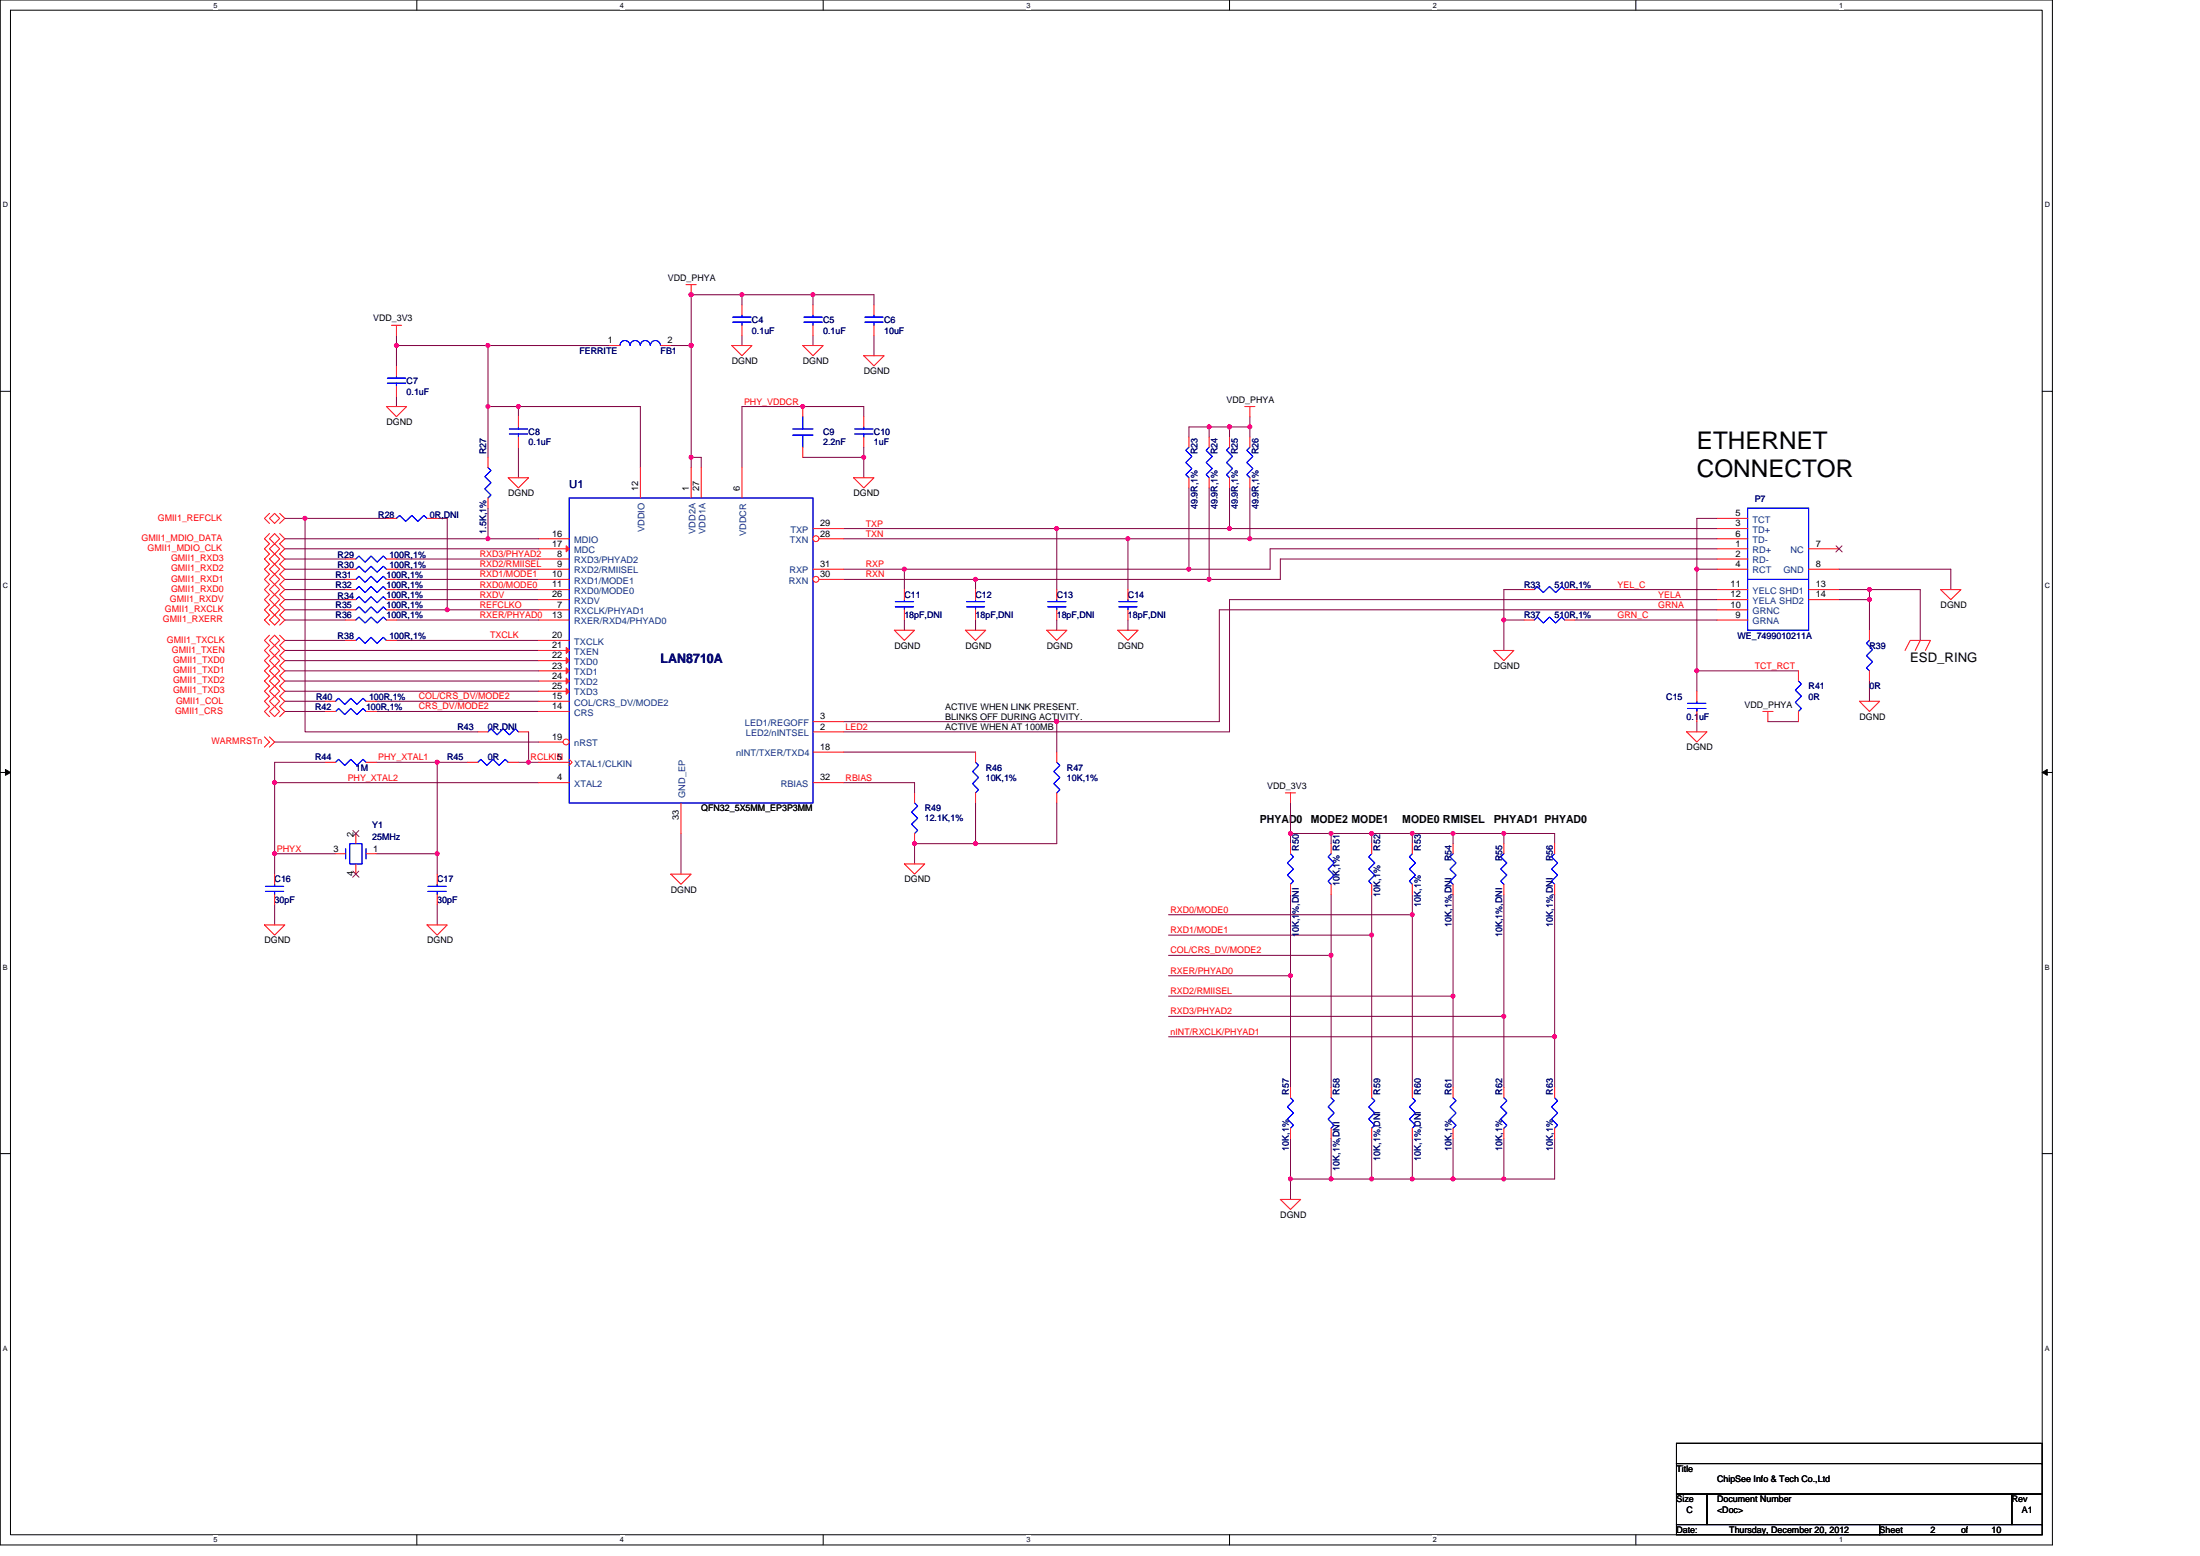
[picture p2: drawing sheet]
<svg xmlns="http://www.w3.org/2000/svg" width="297mm" height="210mm" viewBox="0 0 297 210" stroke-linecap="round" stroke-linejoin="round" font-family="sans-serif">
<path d="M0 0h277.1v208.5h-277.1zM1.4 1.4h274.3v205.7h-274.3z" fill="none" stroke="#000" stroke-width=".14"/>
<g fill="#fff">
<path d="M28.8 .1h.6v1.1h-.6z"/>
<path d="M28.8 207.3h.6v1.1h-.6z"/>
</g>
<path d="M56.3 0v1.4M56.3 207.1v1.4" fill="none" stroke="#000" stroke-width=".14"/>
<g fill="#fff">
<path d="M83.7 .1h.6v1.1h-.6z"/>
<path d="M83.7 207.3h.6v1.1h-.6z"/>
</g>
<path d="M111.1 0v1.4M111.1 207.1v1.4" fill="none" stroke="#000" stroke-width=".14"/>
<g fill="#fff">
<path d="M138.6 .1h.5v1.1h-.5z"/>
<path d="M138.6 207.3h.5v1.1h-.5z"/>
</g>
<path d="M166 0v1.4M166 207.1v1.4" fill="none" stroke="#000" stroke-width=".14"/>
<g fill="#fff">
<path d="M193.4 .1h.6v1.1h-.6z"/>
<path d="M193.4 207.3h.6v1.1h-.6z"/>
</g>
<path d="M220.9 0v1.4M220.9 207.1v1.4" fill="none" stroke="#000" stroke-width=".14"/>
<g fill="#fff">
<path d="M248.3 .1h.6v1.1h-.6z"/>
<path d="M248.3 207.3h.6v1.1h-.6z"/>
<path d="M.4 27.1h.7v1.1h-.7z"/>
<path d="M276.1 27.1h.7v1.1h-.7z"/>
<path d="M.4 78.5h.7v1.1h-.7z"/>
<path d="M276.1 78.5h.7v1.1h-.7z"/>
</g>
<path d="M0 52.8h1.4M275.7 52.8h1.4" fill="none" stroke="#000" stroke-width=".14"/>
<g fill="#fff">
<path d="M.4 130h.7v1.1h-.7z"/>
<path d="M276.1 130h.7v1.1h-.7z"/>
</g>
<path d="M0 104.2h1.4M275.7 104.2h1.4" fill="none" stroke="#000" stroke-width=".14"/>
<path d="M.7 103.8l.7 .4-.7 .4zM275.7 104.2l.7-.4v.8z" fill="#000" stroke="#000" stroke-width=".14"/>
<g fill="#fff">
<path d="M.4 181.4h.7v1.1h-.7z"/>
<path d="M276.1 181.4h.7v1.1h-.7z"/>
</g>
<path d="M0 155.7h1.4M275.7 155.7h1.4M226.4 194.8h49.3v2.7h-49.3zM226.4 197.5h49.3v4.1h-49.3zM226.4 201.6h4.1v4.1h-4.1zM226.4 205.7h27.4v1.4h-27.4zM230.5 201.6h41.1v4.1h-41.1zM253.8 205.7h21.9v1.4h-21.9zM271.6 201.6h4.1v4.1h-4.1z" fill="none" stroke="#000" stroke-width=".14"/>
<g fill="none" stroke="#800040" stroke-width=".14">
<path d="M100.2 39.8h9.6M100.2 39.8h-6.9v6.8M100.2 39.8v1.3M109.8 39.8h8.2v1.3M109.8 39.8v1.3M53.5 46.6h12.4M53.5 46.6v2.8M53.5 53.5v1.4M53.5 45.3v1.3M65.9 54.9h4.1M65.9 54.9v6.8M65.9 46.6v8.3"/>
<path d="M65.9 46.6h16.4M70 54.9v1.3M70 54.9h16.5v8.2M90.6 46.6h2.7M93.3 46.6v15.1M100.2 45.3v1.3M109.8 45.3v1.3M116.6 56.2v-1.3h-16.4v8.2M118 45.3v2.7M163.3 57.6v1.4M163.3 57.6h-2.8v1.4M163.3 57.6h2.7"/>
<path d="M166 57.6h2.8M166 57.6v1.4M168.8 57.6v1.4M168.8 56.2v1.4M38.5 79.6h8.2M38.5 72.7h27.4M38.5 78.2h8.2M38.5 76.8h8.2M38.5 75.4h8.2M38.5 70h2.7M38.5 74.1h34.2M41.2 70v28.8h23.3"/>
<path d="M41.2 70h11M53.5 78.2h19.2M53.5 79.6h19.2M53.5 76.8h19.2M53.5 75.4h19.2M59 70h1.4v12.3M65.9 68.6v4.1M65.9 72.7h6.8M70 60.3v4.2M93.3 61.7h1.4v1.4M93.3 61.7v1.4M108.4 61.7h8.2"/>
<path d="M113.9 78.2h17.8M113.9 76.8h8.2M113.9 72.7h38.4M113.9 71.3h28.8M116.6 60.3v1.4M116.6 61.7v2.8M122.1 76.8v2.8M122.1 76.8h38.4M131.7 78.2h31.6M131.7 78.2v1.4M142.7 71.3v8.3M142.7 71.3h23.3"/>
<path d="M152.3 72.7h16.5M152.3 72.7v6.9M160.5 65.8v11M163.3 65.8v12.4M166 65.8v5.5M166 71.3h65.8M168.8 72.7h63M168.8 65.8v6.9M205.8 79.6h-2.8v4.1M212.6 79.6h19.2M229.1 76.8h2.7M229.1 76.8v13.7"/>
<path d="M231.8 70h-2.7v6.8M231.8 74.1h-60.3v2.7h-11M231.8 75.4h-58.9v2.8h-9.6M248.3 79.6h4.1M248.3 76.8h15.1v2.8M252.4 79.6v1.3M252.4 79.6h6.9v6.8M38.5 90.5h34.2M38.5 83.7h8.2M38.5 86.4h8.2M38.5 80.9h8.2M38.5 87.8h34.2"/>
<path d="M38.5 89.2h34.2M38.5 93.3h34.2M38.5 91.9h34.2M38.5 94.6h5.4M38.5 96h5.4M38.5 82.3h8.2M50.8 96h21.9M50.8 94.6h21.9M53.5 83.7h19.2M53.5 86.4h19.2M53.5 80.9h19.2M53.5 82.3h6.9"/>
<path d="M60.4 82.3h12.3M71.4 98.8v4.1M113.9 97.4h28.8M122.1 83.7v1.3M131.7 83.7v1.3M142.7 83.7v1.3M142.7 97.4v4.1M152.3 83.7v1.3M203 83.7h2.8M203 83.7v4.1M212.6 83.7h19.2M229.1 90.5v2.8"/>
<path d="M229.1 97.4v1.4M229.1 90.5h13.7M231.8 80.9h-65.8v17.9h-52.1M231.8 82.3h-67.2v15.1h-21.9M238.7 97.4h4.1M248.3 80.9h4.1M252.4 91.9v2.7M252.4 80.9v4.1M37.1 115.2h8.2M37.1 100.1h35.6M37.1 105.6h35.6M37.1 115.2v2.8"/>
<path d="M43.9 102.9h-6.8v12.3M50.8 115.2h8.2M50.8 102.9h8.2M59 102.9h4.1M59 102.9v12.3M59 115.2v2.8M70 102.9h1.4M71.4 102.9h1.3M91.9 112.5v5.5M113.9 105.6h9.6v1.4M113.9 101.5h17.8M131.7 113.9h-8.2v2.7"/>
<path d="M131.7 108.4v5.5M142.7 108.4v5.5h-11M174.2 112.5v1.4M174.2 108.4v4.1M174.2 112.5h5.5M179.7 112.5v1.4M179.7 112.5h5.5M185.2 112.5v1.4M185.2 112.5h5.5M190.7 112.5h5.5M190.7 112.5v1.4M196.2 112.5v1.4"/>
<path d="M196.2 112.5h6.8M203 112.5v1.4M203 112.5h6.9v1.4M37.1 122.1v2.7M59 122.1v2.7M157.8 131.7h16.4M157.8 126.2h27.4M157.8 139.9h52.1M157.8 123.4h32.9M157.8 134.4h38.4M157.8 137.2h45.2M157.8 128.9h21.9"/>
<path d="M174.2 131.7v15.1M174.2 120.7v11M179.7 120.7v8.2M179.7 128.9v17.9M185.2 126.2v20.6M185.2 120.7v5.5M190.7 123.4v23.4M190.7 120.7v2.7M196.2 134.4v12.4M196.2 120.7v13.7M203 137.2v9.6M203 120.7v16.5"/>
<path d="M209.9 120.7v26.1M174.2 159.1v2.8M174.2 159.1h5.5M174.2 153.6v5.5M179.7 159.1h5.5M179.7 153.6v5.5M185.2 153.6v5.5M185.2 159.1h5.5M190.7 159.1h5.5M190.7 153.6v5.5M196.2 153.6v5.5M196.2 159.1h6.8"/>
<path d="M203 153.6v5.5h6.9v-5.5"/>
</g>
<g fill="#f0f" stroke="#f0f" stroke-width=".14">
<circle cx="209.9" cy="139.9" r=".27"/>
<circle cx="203" cy="112.5" r=".27"/>
<circle cx="203" cy="159.1" r=".27"/>
<circle cx="203" cy="137.1" r=".27"/>
<circle cx="185.2" cy="112.5" r=".27"/>
<circle cx="179.7" cy="112.5" r=".27"/>
<circle cx="196.2" cy="112.5" r=".27"/>
<circle cx="190.7" cy="112.5" r=".27"/>
<circle cx="185.2" cy="159.1" r=".27"/>
<circle cx="179.7" cy="159.1" r=".27"/>
<circle cx="174.2" cy="131.7" r=".27"/>
<circle cx="179.7" cy="128.9" r=".27"/>
<circle cx="174.2" cy="159.1" r=".27"/>
<circle cx="196.2" cy="159.1" r=".27"/>
<circle cx="190.7" cy="159.1" r=".27"/>
<circle cx="185.2" cy="126.2" r=".27"/>
<circle cx="174.2" cy="112.5" r=".27"/>
<circle cx="190.7" cy="123.4" r=".27"/>
<circle cx="203" cy="83.7" r=".27"/>
<circle cx="160.5" cy="76.8" r=".27"/>
<circle cx="163.2" cy="78.2" r=".27"/>
<circle cx="252.4" cy="79.6" r=".27"/>
<circle cx="122.1" cy="76.8" r=".27"/>
<circle cx="163.2" cy="57.6" r=".27"/>
<circle cx="131.7" cy="78.2" r=".27"/>
<circle cx="166" cy="71.3" r=".27"/>
<circle cx="152.3" cy="72.7" r=".27"/>
<circle cx="142.7" cy="71.3" r=".27"/>
<circle cx="229.1" cy="90.5" r=".27"/>
<circle cx="168.7" cy="72.7" r=".27"/>
<circle cx="252.4" cy="80.9" r=".27"/>
<circle cx="168.7" cy="57.6" r=".27"/>
<circle cx="166" cy="57.6" r=".27"/>
<circle cx="229.1" cy="76.8" r=".27"/>
<circle cx="59" cy="115.2" r=".27"/>
<circle cx="59" cy="102.9" r=".27"/>
<circle cx="70" cy="54.9" r=".27"/>
<circle cx="65.9" cy="72.7" r=".27"/>
<circle cx="108.4" cy="54.9" r=".27"/>
<circle cx="37.1" cy="105.6" r=".27"/>
<circle cx="53.5" cy="46.6" r=".27"/>
<circle cx="93.3" cy="46.6" r=".27"/>
<circle cx="93.3" cy="39.8" r=".27"/>
<circle cx="93.3" cy="61.7" r=".27"/>
<circle cx="116.6" cy="61.7" r=".27"/>
<circle cx="109.8" cy="39.8" r=".27"/>
<circle cx="100.2" cy="39.8" r=".27"/>
<circle cx="37.1" cy="115.2" r=".27"/>
<circle cx="65.9" cy="46.6" r=".27"/>
<circle cx="60.4" cy="82.3" r=".27"/>
<circle cx="142.7" cy="97.4" r=".27"/>
<circle cx="71.4" cy="102.9" r=".27"/>
<circle cx="65.9" cy="54.9" r=".27"/>
<circle cx="41.2" cy="69.9" r=".27"/>
<circle cx="196.2" cy="134.4" r=".27"/>
<circle cx="123.5" cy="113.8" r=".27"/>
<circle cx="131.7" cy="113.8" r=".27"/>
</g>
<g fill="none" stroke="#f00" stroke-width=".14">
<path d="M92.6 38.4h1.4M93.3 38.4v1.4M52.2 54.9h2.7l-1.4 1.3zM52.8 43.9h1.4M53.5 43.9v1.4M53.5 49.4v1.4M53.5 52.1v1.4M82.3 46.6h1.4M89.2 46.6h1.4M98.8 46.6h2.7l-1.3 1.4zM108.4 46.6h2.7l-1.3 1.4zM109.8 41.1v1.4"/>
<path d="M109.8 43.9v1.4M116.6 48h2.8l-1.4 1.4zM116.6 56.2v1.4M116.6 59v1.3M160.5 59v1.3M163.3 59v1.3M166 59v1.3M168.1 54.9h1.3M168.8 54.9v1.3M36.4 70l.7-.7 .7 .7-.7 .6zM36.4 72.7l.7-.7 .7 .7-.7 .7zM36.4 72l-.7 .7 .7 .7-.7 .7 .7 .7-.7 .6 .7 .7-.7 .7 .7 .7-.7 .7 .7 .7-.7 .7 .7 .6-.7 .7 .7 .7-.7 .7 .7 .7-.7 .7 .7 .6"/>
<path d="M36.4 69.3l-.7 .7 .7 .6M37.1 78.9l-.7 .7 .7 .6M37.1 76.1l-.7 .7 .7 .7M37.1 77.5l-.7 .7 .7 .7M37.1 74.8l-.7 .6 .7 .7M37.1 73.4l-.7 .7 .7 .7M37.1 78.9l.7 .7-.7 .6M37.1 76.1l.7 .7-.7 .7M37.1 77.5l.7 .7-.7 .7M37.1 74.8l.7 .6-.7 .7M37.1 73.4l.7 .7-.7 .7M37.8 72l.7 .7-.7 .7 .7 .7-.7 .7 .7 .6-.7 .7 .7 .7-.7 .7 .7 .7-.7 .7 .7 .7-.7 .6 .7 .7-.7 .7 .7 .7-.7 .7 .7 .7-.7 .6"/>
<path d="M37.8 69.3l.7 .7-.7 .6M46.7 78.2h1.3M46.7 76.8h1.3M52.2 78.2h1.3M52.2 76.8h1.3M52.2 70h1.3M57.7 70h1.3M68.6 64.5h2.8l-1.4 1.3zM72.7 72.7h4.2M72.7 74.1h4.2M72.7 75.4h4.2M72.7 76.8h4.2"/>
<path d="M72.7 78.2h4.2M72.7 79.6h4.2M115.2 64.5h2.8l-1.4 1.3zM131.7 79.6v1.3M142.7 79.6v1.3M160.5 64.5v1.3M163.3 64.5v1.3M166 64.5v1.3M205.8 79.6h1.4M211.3 79.6h1.3M231.8 70h4.2M231.8 71.3h4.2"/>
<path d="M231.8 72.7h4.2M231.8 74.1h4.2M231.8 75.4h4.2M231.8 76.8h4.2M231.8 79.6h4.2M244.2 76.8h4.1M244.2 79.6h4.1M244.2 74.1h4.1M262 79.6h2.8l-1.4 1.3zM35.7 99.4l.7 .7-.7 .7M36.4 86.4l.7-.7 .7 .7-.7 .7zM36.4 96l.7-.7 .7 .7-.7 .7z"/>
<path d="M36.4 83.7l.7-.7 .7 .7-.7 .6zM36.4 85.7l-.7 .7 .7 .7-.7 .7 .7 .7-.7 .7 .7 .7-.7 .6 .7 .7-.7 .7 .7 .7-.7 .7 .7 .7-.7 .6 .7 .7-.7 .7 .7 .7M36.4 99.4l.7 .7-.7 .7M37.1 88.5l-.7 .7 .7 .7M37.1 91.2l-.7 .7 .7 .7M37.1 89.9l-.7 .6 .7 .7M37.1 87.1l-.7 .7 .7 .7M37.1 92.6l-.7 .7 .7 .7M37.1 94l-.7 .6 .7 .7M37.1 81.6l-.7 .7 .7 .7M37.1 80.2l-.7 .7 .7 .7M37.1 88.5l.7 .7-.7 .7"/>
<path d="M37.1 91.2l.7 .7-.7 .7M37.1 89.9l.7 .6-.7 .7M37.1 87.1l.7 .7-.7 .7M37.1 92.6l.7 .7-.7 .7M37.1 94l.7 .6-.7 .7M37.1 81.6l.7 .7-.7 .7M37.1 80.2l.7 .7-.7 .7M37.8 85.7l.7 .7-.7 .7 .7 .7-.7 .7 .7 .7-.7 .7 .7 .6-.7 .7 .7 .7-.7 .7 .7 .7-.7 .7 .7 .6-.7 .7 .7 .7-.7 .7M46.7 80.9h1.3M46.7 82.3h1.3M46.7 83.7h1.3M46.7 86.4h1.3"/>
<path d="M52.2 80.9h1.3M52.2 82.3h1.3M52.2 83.7h1.3M52.2 86.4h1.3M64.5 98.8h1.4M70 98.8h1.4M72.7 80.9h4.2M72.7 82.3h4.2M72.7 83.7h4.2M72.7 86.4h4.2M72.7 87.8h4.2M72.7 89.2h4.2"/>
<path d="M72.7 90.5h4.2M72.7 91.9h4.2M72.7 93.3h4.2M72.7 94.6h4.2M72.7 96h4.2M120.8 85h2.7l-1.4 1.4zM130.3 85h2.8l-1.4 1.4zM131.7 82.3v1.4M141.3 85h2.8l-1.4 1.4zM142.7 82.3v1.4M150.9 85h2.8l-1.4 1.4zM201.7 87.8h2.7l-1.4 1.4z"/>
<path d="M227.7 98.8h2.8l-1.4 1.3zM229.1 93.3v1.3M229.1 96v1.4M231.8 80.9h4.2M231.8 82.3h4.2M231.8 83.7h4.2M238 96h1.4M238.7 96v1.4M244.2 80.9h4.1M251.1 94.6h2.7l-1.4 1.4zM252.4 90.5v1.4M252.4 85v1.4"/>
<path d="M257.2 87.8l.7-1.4h2.7l-.6 1.4M259.3 86.4l-.7 1.4M37.1 118v1.3M43.9 102.9h1.4M45.3 115.2h1.4M48 112.5v1.4M48 116.6v1.4M49.4 115.2h1.4M49.4 102.9h1.4M59 118v1.3M63.1 102.9h1.4M68.6 102.9h1.4"/>
<path d="M90.6 118h2.7l-1.4 1.3zM122.1 116.6h2.8l-1.4 1.4zM131.7 101.5v1.4M131.7 107v1.4M173.5 107h1.4M174.2 107v1.4M174.2 113.9v1.3M174.2 119.3v1.4M185.2 119.3v1.4M185.2 113.9v1.3M190.7 119.3v1.4M190.7 113.9v1.3"/>
<path d="M203 119.3v1.4M203 113.9v1.3M35.7 124.8h2.8l-1.4 1.4zM37.1 120.7v1.4M57.7 124.8h2.7l-1.4 1.4zM59 120.7v1.4M179.7 146.8v1.3M179.7 152.3v1.3M185.2 146.8v1.3M185.2 152.3v1.3M196.2 146.8v1.3M196.2 152.3v1.3"/>
<path d="M209.9 146.8v1.3M209.9 152.3v1.3M172.9 161.9h2.7l-1.4 1.3z"/>
</g>
<g fill="none" stroke="#00f" stroke-width=".14">
<path d="M52.3 51.7h2.5M52.3 51h2.5M53.5 50.8v.2M53.5 51.7v.4M83.7 46.6a.68 .68 0 0 1 .7-.6 .68 .68 0 0 1 .7 .6M85.1 46.6a.68 .68 0 0 1 .7-.6 .68 .68 0 0 1 .6 .6M86.5 46.6a.67 .67 0 0 1 .6-.6 .67 .67 0 0 1 .7 .6M87.8 46.6a.68 .68 0 0 1 .7-.6 .68 .68 0 0 1 .7 .6M108.5 43.5h2.5M108.5 42.8h2.5M109.8 42.5v.3M109.8 43.5v.4"/>
<path d="M115.4 58.6h2.5M115.4 57.9h2.5M116.6 57.6v.3M116.6 58.6v.4M48 78.2l.5-.4 .8 .8 .8-.8 .8 .8 .8-.8 .5 .4M48 76.8l.5-.4 .8 .8 .8-.8 .8 .8 .8-.8 .5 .4M53.5 70l.5-.4 .8 .8 .8-.8 .8 .8 .8-.8 .5 .4M76.9 67.2h32.9v41.2h-32.9zM160.5 60.3l-.4 .5 .8 .8-.8 .8 .8 .8-.8 .9 .4 .4M163.3 60.3l-.4 .5 .8 .8-.8 .8 .8 .8-.8 .9 .4 .4M166 60.3l-.4 .5 .8 .8-.8 .8 .8 .8-.8 .9 .4 .4M207.2 79.6l.4-.5 .8 .9 .8-.9 .8 .9 .9-.9 .4 .5"/>
<path d="M236 78.2h8.2M236 68.6h8.2v16.4h-8.2zM48 80.9l.5-.4 .8 .8 .8-.8 .8 .8 .8-.8 .5 .4M48 82.3l.5-.4 .8 .8 .8-.8 .8 .8 .8-.8 .5 .4M48 83.7l.5-.4 .8 .8 .8-.8 .8 .8 .8-.8 .5 .4M48 86.4l.5-.4 .8 .8 .8-.8 .8 .8 .8-.8 .5 .4M65.9 98.8l.4-.5 .8 .9 .8-.9 .9 .9 .8-.9 .4 .5M130.5 81.9h2.4M130.5 81.2h2.4M131.7 80.9v.3M131.7 81.9v.4M141.5 81.9h2.4"/>
<path d="M141.5 81.2h2.4M142.7 80.9v.3M142.7 81.9v.4M227.9 95.6h2.4M227.9 94.9h2.4M229.1 94.6v.3M229.1 95.6v.4M252.4 86.4l-.4 .4 .8 .9-.8 .8 .8 .8-.8 .8 .4 .4M35.8 119.6h2.5M37.1 119.3v.3M45.3 102.9l.4-.4 .8 .8 .9-.8 .8 .8 .8-.8 .4 .4M46.7 114.5v1.4"/>
<path d="M47.2 113.9h1.7v2.7h-1.7zM49.4 114.5v1.4M57.8 119.6h2.5M59 119.3v.3M64.5 102.9l.4-.4 .8 .8 .9-.8 .8 .8 .8-.8 .4 .4M131.7 102.9l.4 .4-.8 .8 .8 .8-.8 .8 .8 .9-.4 .4M174.2 115.2l.4 .4-.8 .9 .8 .8-.8 .8 .8 .8-.4 .4M185.2 115.2l-.4 .4 .8 .9-.8 .8 .8 .8-.8 .8 .4 .4M190.7 115.2l-.4 .4 .8 .9-.8 .8 .8 .8-.8 .8 .4 .4M203 115.2l-.4 .4 .9 .9-.9 .8 .9 .8-.9 .8 .4 .4M35.8 120.3h2.5M37.1 120.3v.4"/>
<path d="M57.8 120.3h2.5M59 120.3v.4M179.7 148.1l.4 .4-.8 .9 .8 .8-.8 .8 .8 .8-.4 .5M185.2 148.1l.4 .4-.8 .9 .8 .8-.8 .8 .8 .8-.4 .5M196.2 148.1l.4 .4-.8 .9 .8 .8-.8 .8 .8 .8-.4 .5M209.9 148.1l.4 .4-.8 .9 .8 .8-.8 .8 .8 .8-.4 .5"/>
</g>
<path d="M247.9 73.7l.8 .8M248.7 73.7l-.8 .8M47.6 112.1l.9 .8M47.6 117.6l.9 .8M48.4 112.1l-.8 .8M48.4 117.6l-.8 .8" fill="none" stroke="#804000" stroke-width=".14"/>
<g fill="#f00" stroke="#f00" stroke-width=".14">
<path d="M76.5 73.7l.4 .4-.4 .4z"/>
<path d="M76.5 87.4l.4 .4-.4 .4z"/>
<path d="M76.5 88.8l.4 .4-.4 .4z"/>
<path d="M76.5 90.1l.4 .4-.4 .4z"/>
<path d="M76.5 91.5l.4 .4-.4 .4z"/>
<path d="M76.5 92.9l.4 .4-.4 .4z"/>
</g>
<circle cx="76.4" cy="100.1" r=".4" fill="#fff" stroke="#f00" stroke-width=".14"/>
<path d="M86.5 63.1v4.1M93.3 63.1v4.1M94.7 63.1v4.1M100.2 63.1v4.1M109.8 76.8h4.1M72.7 102.9h4.2M72.7 105.6h4.2M72.7 100.1h3.3M76.9 102.5l.4 .4-.4 .4M91.9 108.4v4.1M109.8 105.6h4.1" fill="none" stroke="#f00" stroke-width=".14"/>
<circle cx="110.2" cy="78.2" r=".4" fill="#fff" stroke="#f00" stroke-width=".14"/>
<path d="M110.6 78.2h3.3" fill="none" stroke="#f00" stroke-width=".14"/>
<circle cx="110.2" cy="72.7" r=".4" fill="#fff" stroke="#f00" stroke-width=".14"/>
<g fill="none" stroke="#f00" stroke-width=".14">
<path d="M70 56.2v1.4M70 59v1.3M100.2 41.1v1.4M100.2 43.9v1.4M108.4 54.9v1.3M118 41.1v1.4M118 43.9v1.4M168.8 59v1.3M46.7 75.4h1.3M46.7 79.6h1.3M52.2 75.4h1.3M52.2 79.6h1.3"/>
<path d="M65.9 61.7v1.4M65.9 67.2v1.4M108.4 60.3v1.4M109.8 71.3h4.1M110.6 72.7h3.3M122.1 79.6v1.3M152.3 79.6v1.3M168.8 64.5v1.3M43.9 96h1.4M43.9 94.6h1.4M49.4 96h1.4M49.4 94.6h1.4"/>
<path d="M109.8 98.8h4.1M109.8 97.4h4.1M122.1 82.3v1.4M152.3 82.3v1.4M205.8 83.7h1.4M211.3 83.7h1.3M242.8 90.5v1.4M242.8 96v1.4M109.8 101.5h4.1M123.5 107v1.4M123.5 112.5v1.4M142.7 101.5v1.4"/>
<path d="M142.7 107v1.4M179.7 119.3v1.4M179.7 113.9v1.3M196.2 119.3v1.4M196.2 113.9v1.3M209.9 119.3v1.4M209.9 113.9v1.3M174.2 146.8v1.3M174.2 152.3v1.3M190.7 146.8v1.3M190.7 152.3v1.3M203 146.8v1.3"/>
<path d="M203 152.3v1.3"/>
</g>
<g fill="none" stroke="#00f" stroke-width=".14">
<path d="M68.8 58.6h2.4M68.8 57.9h2.4M70 57.6v.3M70 58.6v.4M98.9 43.5h2.5M98.9 42.8h2.5M100.2 42.5v.3M100.2 43.5v.4M107 57.9h2.8M107 58.7h2.8M108.4 58.7v1.6M108.4 56.2v1.7"/>
<path d="M116.8 43.5h2.4M116.8 42.8h2.4M118 42.5v.3M118 43.5v.4M48 75.4l.5-.4 .8 .9 .8-.9 .8 .9 .8-.9 .5 .4M48 79.6l.5-.5 .8 .9 .8-.9 .8 .9 .8-.9 .5 .5M65.9 63.1l.4 .4-.8 .8 .8 .9-.8 .8 .8 .8-.4 .4M168.8 60.3l-.5 .5 .9 .8-.9 .8 .9 .8-.9 .9 .5 .4M45.3 96l.4-.4 .8 .8 .9-.8 .8 .8 .8-.8 .4 .4M45.3 94.6l.4-.4 .8 .9 .9-.9 .8 .9 .8-.9 .4 .4M120.9 81.9h2.5M120.9 81.2h2.5"/>
<path d="M122.1 80.9v.3M122.1 81.9v.4M151.1 81.9h2.4M151.1 81.2h2.4M152.3 80.9v.3M152.3 81.9v.4M207.2 83.7l.4-.4 .8 .8 .8-.8 .8 .8 .9-.8 .4 .4M242.8 91.9l.4 .4-.8 .8 .8 .9-.8 .8 .8 .8-.4 .4M123.5 108.4l.4 .4-.8 .8 .8 .8-.8 .8 .8 .9-.4 .4M142.7 102.9l.4 .4-.8 .8 .8 .8-.8 .8 .8 .9-.4 .4M179.7 115.2l-.4 .4 .8 .9-.8 .8 .8 .8-.8 .8 .4 .4M196.2 115.2l-.4 .4 .8 .9-.8 .8 .8 .8-.8 .8 .4 .4"/>
<path d="M209.9 115.2l-.4 .4 .8 .9-.8 .8 .8 .8-.8 .8 .4 .4M174.2 148.1l.4 .4-.8 .9 .8 .8-.8 .8 .8 .8-.4 .5M190.7 148.1l.4 .4-.8 .9 .8 .8-.8 .8 .8 .8-.4 .5M203 148.1l.5 .4-.9 .9 .9 .8-.9 .8 .9 .8-.5 .5"/>
</g>
<g fill="#f0f" stroke="#f0f" stroke-width=".14">
<circle cx="209.9" cy="139.9" r=".27"/>
<circle cx="203" cy="112.5" r=".27"/>
<circle cx="203" cy="159.1" r=".27"/>
<circle cx="203" cy="137.1" r=".27"/>
<circle cx="185.2" cy="112.5" r=".27"/>
<circle cx="179.7" cy="112.5" r=".27"/>
<circle cx="196.2" cy="112.5" r=".27"/>
<circle cx="190.7" cy="112.5" r=".27"/>
<circle cx="185.2" cy="159.1" r=".27"/>
<circle cx="179.7" cy="159.1" r=".27"/>
<circle cx="174.2" cy="131.7" r=".27"/>
<circle cx="179.7" cy="128.9" r=".27"/>
<circle cx="174.2" cy="159.1" r=".27"/>
<circle cx="196.2" cy="159.1" r=".27"/>
<circle cx="190.7" cy="159.1" r=".27"/>
<circle cx="185.2" cy="126.2" r=".27"/>
<circle cx="174.2" cy="112.5" r=".27"/>
<circle cx="190.7" cy="123.4" r=".27"/>
<circle cx="203" cy="83.7" r=".27"/>
<circle cx="160.5" cy="76.8" r=".27"/>
<circle cx="163.2" cy="78.2" r=".27"/>
<circle cx="252.4" cy="79.6" r=".27"/>
<circle cx="122.1" cy="76.8" r=".27"/>
<circle cx="163.2" cy="57.6" r=".27"/>
<circle cx="131.7" cy="78.2" r=".27"/>
<circle cx="166" cy="71.3" r=".27"/>
<circle cx="152.3" cy="72.7" r=".27"/>
<circle cx="142.7" cy="71.3" r=".27"/>
<circle cx="229.1" cy="90.5" r=".27"/>
<circle cx="168.7" cy="72.7" r=".27"/>
<circle cx="252.4" cy="80.9" r=".27"/>
<circle cx="168.7" cy="57.6" r=".27"/>
<circle cx="166" cy="57.6" r=".27"/>
<circle cx="229.1" cy="76.8" r=".27"/>
<circle cx="59" cy="115.2" r=".27"/>
<circle cx="59" cy="102.9" r=".27"/>
<circle cx="70" cy="54.9" r=".27"/>
<circle cx="65.9" cy="72.7" r=".27"/>
<circle cx="108.4" cy="54.9" r=".27"/>
<circle cx="37.1" cy="105.6" r=".27"/>
<circle cx="53.5" cy="46.6" r=".27"/>
<circle cx="93.3" cy="46.6" r=".27"/>
<circle cx="93.3" cy="39.8" r=".27"/>
<circle cx="93.3" cy="61.7" r=".27"/>
<circle cx="116.6" cy="61.7" r=".27"/>
<circle cx="109.8" cy="39.8" r=".27"/>
<circle cx="100.2" cy="39.8" r=".27"/>
<circle cx="37.1" cy="115.2" r=".27"/>
<circle cx="65.9" cy="46.6" r=".27"/>
<circle cx="60.4" cy="82.3" r=".27"/>
<circle cx="142.7" cy="97.4" r=".27"/>
<circle cx="71.4" cy="102.9" r=".27"/>
<circle cx="65.9" cy="54.9" r=".27"/>
<circle cx="41.2" cy="69.9" r=".27"/>
<circle cx="196.2" cy="134.4" r=".27"/>
<circle cx="123.5" cy="113.8" r=".27"/>
<circle cx="131.7" cy="113.8" r=".27"/>
</g>
<g font-size="3.3">
<text x="229.1" y="60.6">ETHERNET</text>
<text x="229.1" y="64.3">CONNECTOR</text>
</g>
<text font-size="1.8" fill="#000080" x="89.2" y="89.4">LAN8710A</text>
<text font-size="1.8" x="257.9" y="89.4">ESD_RING</text>
<text font-size="1.5" fill="#000080" x="76.9" y="65.8">U1</text>
<g font-size="1.5">
<text x="170.1" y="111.1">PHYAD0</text>
<text x="177" y="111.1">MODE2 MODE1</text>
<text x="189.3" y="111.1">MODE0 RMISEL</text>
<text x="201.7" y="111.1">PHYAD1 PHYAD0</text>
</g>
<g font-size="1.2">
<text x="90.2" y="37.9">VDD_PHYA</text>
<text x="50.4" y="43.4">VDD_3V3</text>
<text x="82.1" y="46.3">1</text>
<text x="90.1" y="46.3">2</text>
<text x="98.8" y="49.1">DGND</text>
<text x="108.4" y="49.1">DGND</text>
<text x="116.6" y="50.5">DGND</text>
<text x="52.2" y="57.4">DGND</text>
<text x="165.6" y="54.3">VDD_PHYA</text>
<text x="68.6" y="67">DGND</text>
<text x="86.2" y="66.3" transform="rotate(-90 86.2 66.3)">12</text>
<text x="93" y="66.3" transform="rotate(-90 93 66.3)">1</text>
<text x="94.4" y="66.3" transform="rotate(-90 94.4 66.3)">27</text>
<text x="99.9" y="66.3" transform="rotate(-90 99.9 66.3)">6</text>
<text x="110.7" y="71">29</text>
<text x="115.2" y="67">DGND</text>
<text x="234.3" y="69.7">5</text>
<text x="234.3" y="71">3</text>
<text x="74.5" y="72.4">16</text>
<text x="74.5" y="73.8">17</text>
<text x="74.5" y="77.9">10</text>
<text x="75.2" y="75.1">8</text>
<text x="75.2" y="76.5">9</text>
<text x="110.7" y="77.9">30</text>
<text x="110.7" y="76.5">31</text>
<text x="110.7" y="72.4">28</text>
<text x="234.3" y="72.4">6</text>
<text x="234.3" y="73.8">1</text>
<text x="234.3" y="75.1">2</text>
<text x="234.3" y="76.5">4</text>
<text x="245.1" y="76.5">8</text>
<text x="245.1" y="73.8">7</text>
<text x="74.5" y="79.3">11</text>
<text x="74.5" y="80.6">26</text>
<text x="74.5" y="83.4">13</text>
<text x="75.2" y="82">7</text>
<text x="233.7" y="79.3">11</text>
<text x="233.7" y="80.6">12</text>
<text x="233.7" y="82">10</text>
<text x="234.3" y="83.4">9</text>
<text x="245.1" y="79.3">13</text>
<text x="245.1" y="80.6">14</text>
<text x="262" y="82">DGND</text>
<text x="74.5" y="86.1">20</text>
<text x="74.5" y="87.5">21</text>
<text x="74.5" y="88.9">22</text>
<text x="120.8" y="87.5">DGND</text>
<text x="130.3" y="87.5">DGND</text>
<text x="141.3" y="87.5">DGND</text>
<text x="150.9" y="87.5">DGND</text>
<text x="74.5" y="90.2">23</text>
<text x="74.5" y="91.6">24</text>
<text x="74.5" y="93">25</text>
<text x="74.5" y="94.3">15</text>
<text x="74.5" y="95.7">14</text>
<text x="127.6" y="95.8">ACTIVE WHEN LINK PRESENT.</text>
<text x="201.7" y="90.3">DGND</text>
<text x="235.5" y="95.5">VDD_PHYA</text>
<text x="74.5" y="99.8">19</text>
<text x="110.7" y="97.1">3</text>
<text x="110.7" y="101.2">18</text>
<text x="110.7" y="98.5">2</text>
<text x="127.6" y="97.2">BLINKS OFF DURING ACTIVITY.</text>
<text x="127.6" y="98.5">ACTIVE WHEN AT 100MB</text>
<text x="227.7" y="101.3">DGND</text>
<text x="251.1" y="97.1">DGND</text>
<text x="75.2" y="102.6">5</text>
<text x="75.2" y="105.3">4</text>
<text x="110.7" y="105.3">32</text>
<text x="171.1" y="106.5">VDD_3V3</text>
<text x="47.7" y="112.9" transform="rotate(-90 47.7 112.9)">2</text>
<text x="91.6" y="110.7" transform="rotate(-90 91.6 110.7)">33</text>
<text x="94.7" y="109.5">QFN32_5X5MM_EP3P3MM</text>
<text x="45" y="114.9">3</text>
<text x="47.7" y="118.2" transform="rotate(-90 47.7 118.2)">4</text>
<text x="50.4" y="114.9">1</text>
<text x="122.1" y="119.1">DGND</text>
<text x="90.6" y="120.5">DGND</text>
<text x="35.7" y="127.3">DGND</text>
<text x="57.7" y="127.3">DGND</text>
<text x="172.9" y="164.3">DGND</text>
<text x="226.4" y="198.6">Title</text>
<text x="226.4" y="202.8">Size</text>
<text x="231.8" y="202.8">Document Number</text>
<text x="231.8" y="200">ChipSee Info &amp; Tech Co.,Ltd</text>
<text x="271.6" y="202.8">Rev</text>
<text x="226.4" y="206.9">Date:</text>
<text x="227.7" y="204.1">C</text>
<text x="231.8" y="204.1">&lt;Doc&gt;</text>
<text x="233.5" y="206.9">Thursday, December 20, 2012</text>
<text x="253.8" y="206.9">Sheet</text>
<text x="260.6" y="206.9">2</text>
<text x="264.8" y="206.9">of</text>
<text x="268.9" y="206.9">10</text>
<text x="273" y="204.1">A1</text>
</g>
<g font-size="1.2" fill="#000080">
<text x="78.2" y="47.8">FERRITE</text>
<text x="89.2" y="47.8">FB1</text>
<text x="101.5" y="43.6">C4</text>
<text x="101.5" y="45">0.1uF</text>
<text x="111.1" y="43.6">C5</text>
<text x="111.1" y="45">0.1uF</text>
<text x="119.4" y="43.6">C6</text>
<text x="119.4" y="45">10uF</text>
<text x="54.9" y="51.9">C7</text>
<text x="54.9" y="53.3">0.1uF</text>
<text x="71.4" y="58.7">C8</text>
<text x="111.1" y="58.7">C9</text>
<text x="118" y="58.7">C10</text>
<text x="65.7" y="61.3" transform="rotate(-90 65.7 61.3)">R27</text>
<text x="71.4" y="60.1">0.1uF</text>
<text x="111.1" y="60.1">2.2nF</text>
<text x="118" y="60.1">1uF</text>
<text x="161.7" y="61.3" transform="rotate(-90 161.7 61.3)">R23</text>
<text x="164.4" y="61.3" transform="rotate(-90 164.4 61.3)">R24</text>
<text x="167.1" y="61.3" transform="rotate(-90 167.1 61.3)">R25</text>
<text x="169.9" y="61.3" transform="rotate(-90 169.9 61.3)">R26</text>
<text x="51.1" y="69.8">R28</text>
<text x="58.1" y="69.8">0R,DNI</text>
<text x="161.7" y="68.7" transform="rotate(-90 161.7 68.7)">49.9R,1%</text>
<text x="164.4" y="68.7" transform="rotate(-90 164.4 68.7)">49.9R,1%</text>
<text x="167.1" y="68.7" transform="rotate(-90 167.1 68.7)">49.9R,1%</text>
<text x="169.9" y="68.7" transform="rotate(-90 169.9 68.7)">49.9R,1%</text>
<text x="236.9" y="67.8">P7</text>
<text x="45.3" y="77.9">R31</text>
<text x="45.6" y="76.7">R30</text>
<text x="45.6" y="75.3">R29</text>
<text x="52.2" y="77.9">100R,1%</text>
<text x="52.6" y="76.7">100R,1%</text>
<text x="52.6" y="75.3">100R,1%</text>
<text x="65.7" y="72" transform="rotate(-90 65.7 72)">1.5K,1%</text>
<text x="45.3" y="82">R35</text>
<text x="45.3" y="83.4">R36</text>
<text x="45.3" y="79.3">R32</text>
<text x="45.6" y="80.8">R34</text>
<text x="52.2" y="82">100R,1%</text>
<text x="52.2" y="83.4">100R,1%</text>
<text x="52.2" y="79.3">100R,1%</text>
<text x="52.2" y="80.7">100R,1%</text>
<text x="122.1" y="80.7">C11</text>
<text x="122.1" y="83.4">18pF,DNI</text>
<text x="131.7" y="80.7">C12</text>
<text x="131.7" y="83.4">18pF,DNI</text>
<text x="142.7" y="80.7">C13</text>
<text x="142.7" y="83.4">18pF,DNI</text>
<text x="152.3" y="80.7">C14</text>
<text x="152.3" y="83.4">18pF,DNI</text>
<text x="205.8" y="79.3">R33</text>
<text x="205.8" y="83.4">R37</text>
<text x="209.9" y="79.3">510R,1%</text>
<text x="209.9" y="83.4">510R,1%</text>
<text x="45.6" y="86.3">R38</text>
<text x="52.6" y="86.3">100R,1%</text>
<text x="234.6" y="86.2">WE_7499010211A</text>
<text x="252.4" y="87.5">R39</text>
<text x="42.6" y="95.8">R42</text>
<text x="42.7" y="94.5">R40</text>
<text x="49.4" y="95.8">100R,1%</text>
<text x="49.8" y="94.5">100R,1%</text>
<text x="225" y="94.4">C15</text>
<text x="244.2" y="93">R41</text>
<text x="244.2" y="94.4">0R</text>
<text x="252.4" y="93">0R</text>
<text x="61.8" y="98.5">R43</text>
<text x="65.9" y="98.5">0R,DNI</text>
<text x="227.7" y="97.1">0.1uF</text>
<text x="42.6" y="102.6">R44</text>
<text x="48" y="104">1M</text>
<text x="60.4" y="102.6">R45</text>
<text x="65.9" y="102.6">0R</text>
<text x="133.1" y="104">R46</text>
<text x="133.1" y="105.4">10K,1%</text>
<text x="144.1" y="104">R47</text>
<text x="144.1" y="105.4">10K,1%</text>
<text x="50.2" y="111.7">Y1</text>
<text x="50.2" y="113.3">25MHz</text>
<text x="124.9" y="109.5">R49</text>
<text x="124.9" y="110.8">12.1K,1%</text>
<text x="37.1" y="119.1">C16</text>
<text x="59" y="119.1">C17</text>
<text x="175.4" y="114.8" transform="rotate(-90 175.4 114.8)">R50</text>
<text x="180.9" y="119.6" transform="rotate(-90 180.9 119.6)">10K,1% R51</text>
<text x="186.3" y="114.8" transform="rotate(-90 186.3 114.8)">R52</text>
<text x="191.8" y="114.8" transform="rotate(-90 191.8 114.8)">R53</text>
<text x="196" y="116.2" transform="rotate(-90 196 116.2)">R54</text>
<text x="202.8" y="116.2" transform="rotate(-90 202.8 116.2)">R55</text>
<text x="209.7" y="116.2" transform="rotate(-90 209.7 116.2)">R56</text>
<text x="37.1" y="121.8">30pF</text>
<text x="59" y="121.8">30pF</text>
<text x="186.3" y="121" transform="rotate(-90 186.3 121)">10K,1%</text>
<text x="191.8" y="122.3" transform="rotate(-90 191.8 122.3)">10K,1%</text>
<text x="196" y="125.1" transform="rotate(-90 196 125.1)">10K,1%,DNI</text>
<text x="209.7" y="125.1" transform="rotate(-90 209.7 125.1)">10K,1%,DNI</text>
<text x="175.4" y="126.5" transform="rotate(-90 175.4 126.5)">10K,1%,DNI</text>
<text x="202.8" y="126.5" transform="rotate(-90 202.8 126.5)">10K,1%,DNI</text>
<text x="174" y="147.7" transform="rotate(-90 174 147.7)">R57</text>
<text x="180.9" y="147.7" transform="rotate(-90 180.9 147.7)">R58</text>
<text x="186.3" y="147.7" transform="rotate(-90 186.3 147.7)">R59</text>
<text x="191.8" y="147.7" transform="rotate(-90 191.8 147.7)">R60</text>
<text x="196" y="147.7" transform="rotate(-90 196 147.7)">R61</text>
<text x="202.8" y="147.7" transform="rotate(-90 202.8 147.7)">R62</text>
<text x="209.7" y="147.7" transform="rotate(-90 209.7 147.7)">R63</text>
<text x="174" y="155.3" transform="rotate(-90 174 155.3)">10K,1%</text>
<text x="196" y="155.3" transform="rotate(-90 196 155.3)">10K,1%</text>
<text x="202.8" y="155.3" transform="rotate(-90 202.8 155.3)">10K,1%</text>
<text x="209.7" y="155.3" transform="rotate(-90 209.7 155.3)">10K,1%</text>
<text x="180.9" y="158" transform="rotate(-90 180.9 158)">10K,1%,DNI</text>
<text x="186.3" y="156.6" transform="rotate(-90 186.3 156.6)">10K,1%,DNI</text>
<text x="191.8" y="156.6" transform="rotate(-90 191.8 156.6)">10K,1%,DNI</text>
</g>
<g font-size="1.2" fill="#f00">
<text x="100.5" y="54.6">PHY_VDDCR</text>
<text x="21.3" y="70.3">GMII1_REFCLK</text>
<text x="116.9" y="71.1">TXP</text>
<text x="19.1" y="73">GMII1_MDIO_DATA</text>
<text x="19.9" y="74.4">GMII1_MDIO_CLK</text>
<text x="23.1" y="77.1">GMII1_RXD2</text>
<text x="23.1" y="75.7">GMII1_RXD3</text>
<text x="64.8" y="77.9">RXD1/MODE1</text>
<text x="64.8" y="76.5">RXD2/RMIISEL</text>
<text x="64.8" y="75.2">RXD3/PHYAD2</text>
<text x="116.9" y="72.4">TXN</text>
<text x="116.9" y="77.9">RXN</text>
<text x="116.9" y="76.5">RXP</text>
<text x="22" y="84">GMII1_RXERR</text>
<text x="22.3" y="82.6">GMII1_RXCLK</text>
<text x="22.9" y="81.2">GMII1_RXDV</text>
<text x="23.1" y="79.9">GMII1_RXD0</text>
<text x="23.1" y="78.5">GMII1_RXD1</text>
<text x="64.8" y="83.4">RXER/PHYAD0</text>
<text x="64.8" y="79.3">RXD0/MODE0</text>
<text x="64.8" y="82">REFCLKO</text>
<text x="64.8" y="80.6">RXDV</text>
<text x="218.4" y="83.4">GRN_C</text>
<text x="218.4" y="79.3">YEL_C</text>
<text x="223.9" y="80.6">YELA</text>
<text x="223.9" y="82">GRNA</text>
<text x="22.5" y="86.7">GMII1_TXCLK</text>
<text x="23.2" y="88.1">GMII1_TXEN</text>
<text x="23.4" y="89.5">GMII1_TXD0</text>
<text x="66.2" y="86.1">TXCLK</text>
<text x="23.4" y="92.2">GMII1_TXD2</text>
<text x="23.4" y="90.8">GMII1_TXD1</text>
<text x="23.4" y="93.6">GMII1_TXD3</text>
<text x="23.8" y="95">GMII1_COL</text>
<text x="56.6" y="95.7">CRS_DV/MODE2</text>
<text x="56.6" y="94.4">COL/CRS_DV/MODE2</text>
<text x="236.9" y="90.3">TCT_RCT</text>
<text x="23.6" y="96.3">GMII1_CRS</text>
<text x="28.6" y="100.4">WARMRSTn</text>
<text x="114.2" y="98.5">LED2</text>
<text x="46.9" y="105.3">PHY_XTAL2</text>
<text x="51.1" y="102.6">PHY_XTAL1</text>
<text x="71.6" y="102.6">RCLKIN</text>
<text x="114.2" y="105.3">RBIAS</text>
<text x="37.4" y="114.9">PHYX</text>
<text x="158" y="125.9">RXD1/MODE1</text>
<text x="158" y="123.2">RXD0/MODE0</text>
<text x="158" y="128.7">COL/CRS_DV/MODE2</text>
<text x="158" y="131.4">RXER/PHYAD0</text>
<text x="158" y="136.9">RXD3/PHYAD2</text>
<text x="158" y="134.2">RXD2/RMIISEL</text>
<text x="158" y="139.6">nINT/RXCLK/PHYAD1</text>
</g>
<g font-size="1.2" fill="#004080">
<text x="87" y="71.8" transform="rotate(-90 87 71.8)">VDDIO</text>
<text x="106.7" y="71.9">TXP</text>
<text x="236.6" y="70.5">TCT</text>
<text x="236.6" y="71.9">TD+</text>
<text x="77.5" y="73.3">MDIO</text>
<text x="77.5" y="74.6">MDC</text>
<text x="77.5" y="76">RXD3/PHYAD2</text>
<text x="77.5" y="77.4">RXD2/RMIISEL</text>
<text x="93.9" y="72.1" transform="rotate(-90 93.9 72.1)">VDD2A</text>
<text x="95.2" y="72.1" transform="rotate(-90 95.2 72.1)">VDD1A</text>
<text x="100.7" y="72.3" transform="rotate(-90 100.7 72.3)">VDDCR</text>
<text x="106.6" y="77.4">RXP</text>
<text x="106.7" y="73.3">TXN</text>
<text x="236.6" y="73.3">TD-</text>
<text x="236.6" y="74.6">RD+</text>
<text x="236.6" y="76">RD-</text>
<text x="236.6" y="77.4">RCT</text>
<text x="240.8" y="77.4">GND</text>
<text x="241.7" y="74.6">NC</text>
<text x="77.5" y="78.8">RXD1/MODE1</text>
<text x="77.5" y="80.1">RXD0/MODE0</text>
<text x="77.5" y="81.5">RXDV</text>
<text x="77.5" y="82.9">RXCLK/PHYAD1</text>
<text x="106.5" y="78.8">RXN</text>
<text x="236.6" y="80.1">YELC SHD1</text>
<text x="236.6" y="81.5">YELA SHD2</text>
<text x="236.6" y="82.9">GRNC</text>
<text x="77.5" y="84.2">RXER/RXD4/PHYAD0</text>
<text x="77.5" y="87">TXCLK</text>
<text x="77.5" y="88.3">TXEN</text>
<text x="77.5" y="89.7">TXD0</text>
<text x="236.6" y="84.2">GRNA</text>
<text x="77.5" y="91.1">TXD1</text>
<text x="77.5" y="92.5">TXD2</text>
<text x="77.5" y="93.9">TXD3</text>
<text x="77.5" y="95.2">COL/CRS_DV/MODE2</text>
<text x="77.5" y="96.6">CRS</text>
<text x="77.5" y="100.7">nRST</text>
<text x="100.6" y="98">LED1/REGOFF</text>
<text x="100.7" y="99.3">LED2/nINTSEL</text>
<text x="77.5" y="103.4">XTAL1/CLKIN</text>
<text x="77.5" y="106.2">XTAL2</text>
<text x="92.5" y="107.7" transform="rotate(-90 92.5 107.7)">GND_EP</text>
<text x="99.4" y="102.1">nINT/TXER/TXD4</text>
<text x="105.4" y="106.2">RBIAS</text>
</g>
<g font-size="1">
<text x="28.8" y="1">5</text>
<text x="83.7" y="1">4</text>
<text x="138.6" y="1">3</text>
<text x="193.4" y="1">2</text>
<text x="248.3" y="1">1</text>
<text x=".4" y="28">D</text>
<text x="276.1" y="28">D</text>
<text x=".4" y="79.4">C</text>
<text x="276.1" y="79.4">C</text>
<text x=".4" y="130.9">B</text>
<text x="276.1" y="130.9">B</text>
<text x=".4" y="182.3">A</text>
<text x="276.1" y="182.3">A</text>
<text x="28.8" y="208.2">5</text>
<text x="83.7" y="208.2">4</text>
<text x="138.6" y="208.2">3</text>
<text x="193.4" y="208.2">2</text>
<text x="248.3" y="208.2">1</text>
</g>
</svg>
